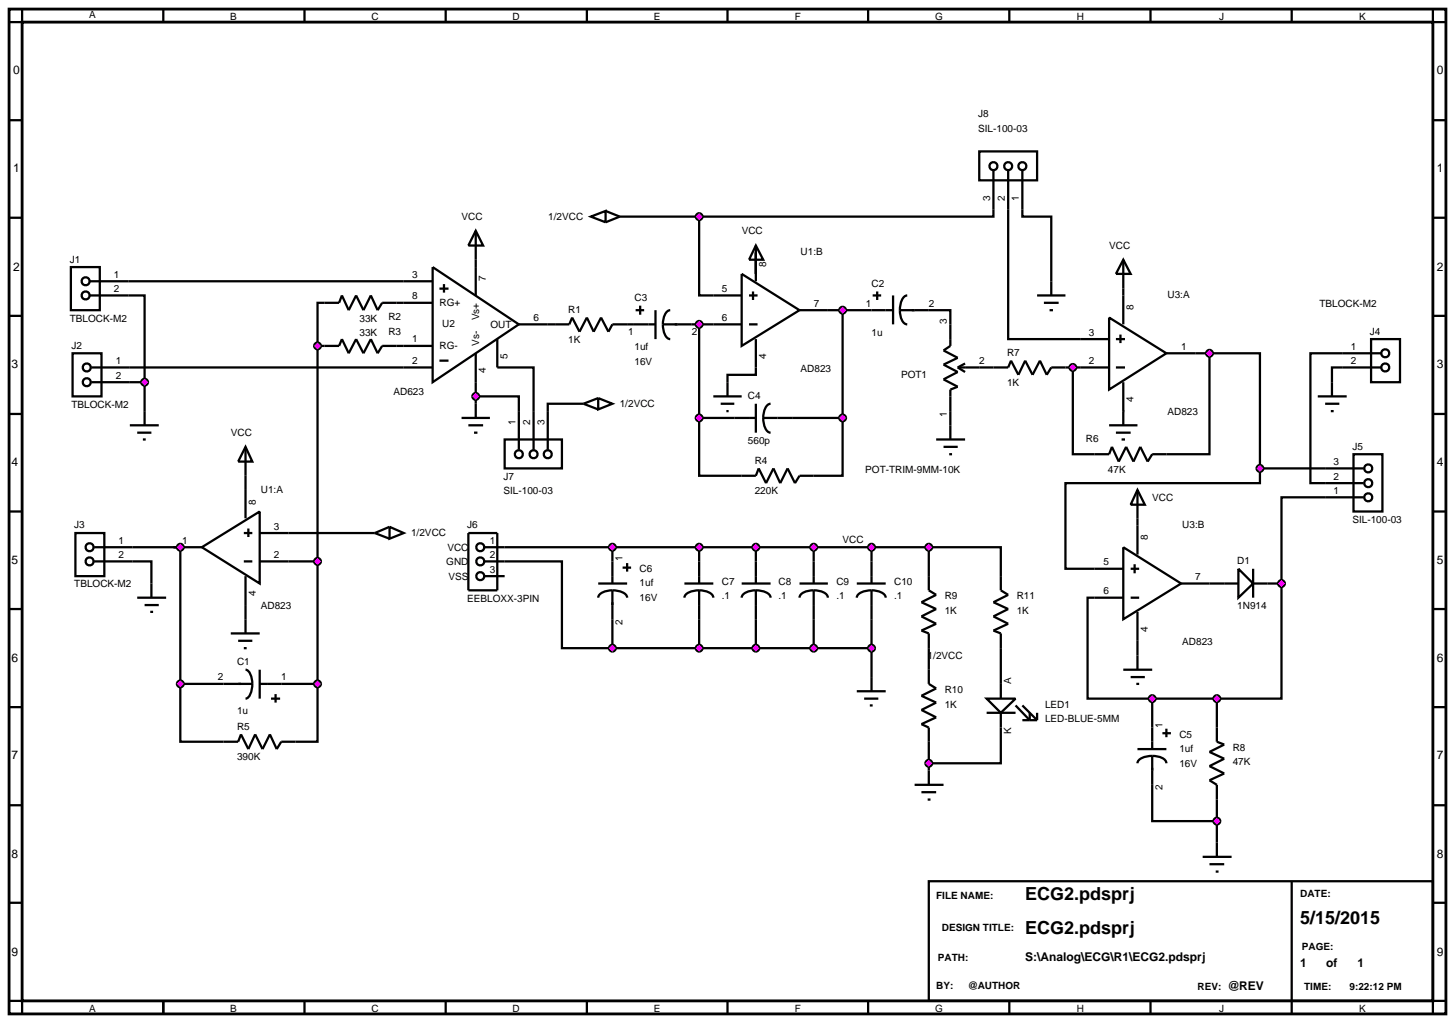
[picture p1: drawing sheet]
<svg xmlns="http://www.w3.org/2000/svg" width="257mm" height="180mm" viewBox="0 0 257 180" stroke-linecap="round" stroke-linejoin="round" font-family="sans-serif">
<path d="M1.6 1.6h253.4v177.2h-253.4zM3.9 3.9h248.8v172.6h-248.8z" fill="none" stroke="#000" stroke-width=".5"/>
<g fill="none" stroke="#000" stroke-width=".4">
<path d="M3.9 1.6v2.3h-2.3M28.8 1.6v2.3M53.7 1.6v2.3M78.6 1.6v2.3M103.5 1.6v2.3M128.3 1.6v2.3M153.1 1.6v2.3M178 1.6v2.3M202.9 1.6v2.3M227.8 1.6v2.3M252.7 1.6v2.3h2.3M1.6 21.2h2.3"/>
<path d="M1.6 38.4h2.3M109.3 38.2h14M123.3 38.2v13.9h2.5M175.2 36.9v1.3h-51.9M177.8 36.9v22.9h12.7M180.3 36.9v1.3h5.1v11.4M252.7 21.2h2.3M252.7 38.4h2.3M1.6 55.7h2.3M12.5 47.1h5.1v7.6h-5.1zM15.8 52.1h9.7v15.3M15.8 49.6h55.4"/>
<path d="M71.2 53.4h-3.8l-.8 1.3-1.2-2.6-1.3 2.6-1.3-2.6-1.3 2.6-1.2-2.6-.5 1.3h-3.8v7.6M83.9 45.8v1.3M96.6 57.2h1.3M110.6 57.2h1.2M122 57.2h3.8M123.3 57.2v16.5M133.3 44.5v3.8M146 54.7h7.7M148.6 54.7v19M163.8 54.7h3.8v2.5M198.1 50.9v1.2M252.7 55.7h2.3"/>
<path d="M1.6 73h2.3M12.8 62.3h5.1v7.6h-5.1zM16.1 67.4h9.4M16.1 64.8h55.1M22.9 75h5.1M24.2 76.3h2.5M25.2 77.5h.5M25.5 67.4v7.6M56 61h3.8l.5-1.2 1.2 2.5 1.3-2.5 1.3 2.5 1.3-2.5 1.2 2.5 .8-1.3h3.8M56 61v59.6M83.9 69.9h7.6v2.6M83.9 67.4v3.8"/>
<path d="M87.7 64.8h6.4v7.7M102.9 71.2h-6.3v1.3M123.3 73.7v10.2h7.5M123.3 73.7h6.2M133.3 64.8v1.3h-5v1.3M139.7 73.7h8.9M148.6 73.7v10.2h-5.1M167.6 72.5v2.5M172.7 64.8h2.5M187.9 64.8h2.6M189.2 64.8v15.3h3.8M210.8 62.3h2.5"/>
<path d="M213.3 62.3v17.8h-7.6M213.3 62.3h8.9v20.3M236.7 64.8h-1.8v2.6M236.7 62.3h-5.6v22.9h2.6M252.7 73h2.3M1.6 90.2h2.3M23.4 99h3.3v3.9M23.4 96.5h12.2M31.8 96.5v24.1M35.6 96.5l10.2-6.3v12.7zM43 94h1.5M43 99h1.5"/>
<path d="M43.3 83.9v7.5M43.8 93.2v1.5M45.8 94h20.3M45.8 99h10.2M89 99h10.1v15.3h8.9M89 96.5h74.8M108 96.5v2.5M123.3 96.5v2.5M133.3 96.5v2.5M143.5 96.5v2.5M153.7 96.5v2.5M163.8 96.5h12.7v5.1"/>
<path d="M163.8 96.5v5.1M200.6 91.4v1.3M222.2 82.6v2.6h-34.3v15.1h5.1M222.2 82.6h11.5M233.7 87.7h-7.7v15.2M252.7 90.2h2.3M1.6 107.4h2.3M43.3 101.6v7.6M108 109.2v5.1M108 114.3h45.7M123.3 109.2v5.1M133.3 109.2v5.1"/>
<path d="M143.5 109.2v5.1M153.7 109.2v10.2M163.8 114.3v3.8M176.5 114.3v6.3M193 105.4h-1.2v17.8h11.4M200.6 113v2.6M213.3 102.9h2.6M223.5 102.9h2.5M226 102.9v20.3h-11.4M252.7 107.4h2.3M1.6 124.7h2.3M31.8 120.6v10.2h7.6"/>
<path d="M31.8 120.6h7.6M49.6 120.6h6.4M56 120.6v10.2h-3.9M163.8 130.8v5.1M176.5 128.3v6.3h-12.7M203.2 138.4v6.4h11.4M203.2 123.2v5.1M203.2 123.2h11.4M214.6 123.2v5.1M252.7 124.7h2.3M1.6 142h2.3M1.6 159.2h2.3"/>
<path d="M163.8 155.4h88.9v21.1h-88.9zM214.6 141v7.6M227.8 155.4v23.4M252.7 142h2.3M252.7 159.2h2.3M1.6 176.5h2.3v2.3M28.8 176.5v2.3M53.7 176.5v2.3M78.6 176.5v2.3M103.5 176.5v2.3M128.3 176.5v2.3M153.1 176.5v2.3"/>
<path d="M178 176.5v2.3M202.9 176.5v2.3M255 176.5h-2.3v2.3"/>
<circle cx="15.1" cy="49.6" r=".7"/>
<circle cx="15.1" cy="52.1" r=".7"/>
<circle cx="15.3" cy="67.4" r=".7"/>
<circle cx="15.3" cy="64.8" r=".7"/>
</g>
<path d="M25.1 67l.4-.2-.6 .6zM25.5 66.8a.65 .65 0 0 1 .6 .6zM25.5 68l.6-.6a.65 .65 0 0 1-.6 .6zM24.9 67.4l.6 .6a.65 .65 0 0 1-.6-.6z" fill="#f0f" stroke="#000" stroke-width=".4"/>
<path d="M25.5 66.8l.6 .6-.6 .6-.6-.6z" fill="#f0f"/>
<path d="M43.3 118.1a1.5 1.5 0 0 1 1 1.3l.2 1.2M45.8 118.1v5.1M39.4 120.6h5.1M39.4 130.8h2.6l.5-1.3 1.3 2.6 1.2-2.6 1.3 2.6 1.3-2.6 1.2 2.6 .8-1.3h2.5M44.5 120.6a3.4 3.4 0 0 1-.9 2.5l-.3 .1M45.8 120.6h3.8M47.8 123.2h1.6M48.6 122.4v1.5" fill="none" stroke="#000" stroke-width=".4"/>
<g fill="#f0f" stroke="#000" stroke-width=".4">
<path d="M55.6 120.2l.4-.2-.6 .6zM56 120a.65 .65 0 0 1 .6 .6zM56.6 120.6a.65 .65 0 0 1-.6 .6zM55.4 120.6l.6 .6a.65 .65 0 0 1-.6-.6z"/>
<path d="M31.4 120.2l.4-.2-.6 .6zM31.8 120a.65 .65 0 0 1 .6 .6zM31.8 121.2l.6-.6a.65 .65 0 0 1-.6 .6zM31.2 120.6l.6 .6a.65 .65 0 0 1-.6-.6z"/>
</g>
<g fill="#f0f">
<path d="M55.4 120.6l.6-.6 .6 .6-.6 .6z"/>
<path d="M31.8 120l.6 .6-.6 .6-.6-.6z"/>
</g>
<g fill="none" stroke="#000" stroke-width=".4">
<path d="M71.2 49.6h5.1M71.2 53.4h5.1M76.3 47.1l15.2 10.1-15.2 10.2zM77.5 50.9h1.6M78.3 50.1v1.5M83.9 47.1v5M87.7 59.8v5M91.5 57.2h5.1M71.2 64.8h5.1M71.2 61h5.1M77.5 63.6h1.6M83.9 62.3v5.1"/>
<path d="M13.3 94h5.1v7.6h-5.1zM16.6 96.5h6.8M16.6 99h6.8"/>
<circle cx="15.8" cy="99" r=".7"/>
<circle cx="15.8" cy="96.5" r=".7"/>
</g>
<path d="M31.4 96.1l.4-.2-.6 .6zM31.8 95.9a.65 .65 0 0 1 .6 .6zM31.8 97.1l.6-.6a.65 .65 0 0 1-.6 .6zM31.2 96.5l.6 .6a.65 .65 0 0 1-.6-.6z" fill="#f0f" stroke="#000" stroke-width=".4"/>
<path d="M31.8 95.9l.6 .6-.6 .6-.6-.6z" fill="#f0f"/>
<g fill="none" stroke="#000" stroke-width=".4">
<path d="M97.9 57.2h2.5l.5-1.2 1.3 2.5 1.3-2.5 1.2 2.5 1.3-2.5 1.3 2.5 .7-1.3h2.6M111.8 57.2h3.8M112.1 54.7h1.5M112.9 53.9v1.6M115.6 54.7v5.1M116.9 57.2a3.2 3.2 0 0 0 .9 2.5l.4 .1M116.9 57.2h5.1M118.2 54.7a1.5 1.5 0 0 0-1.1 1.3l-.2 1.2M125.8 57.2h5M125.8 52.1h5M130.8 48.3l10.2 6.4-10.2 6.3zM132.1 57.2h1.5"/>
<path d="M132.1 52.1h1.5M132.8 51.4v1.5M133.3 44.5v5.1M133.3 59.8v5M141 54.7h5M129.5 73.7h3.8M133.3 71.2v5.1M134.6 73.7a3.2 3.2 0 0 0 .9 2.5l.4 .1M134.6 73.7h5.1M135.9 71.2a1.5 1.5 0 0 0-1.1 1.3l-.2 1.2M130.8 83.9h2.5l.5-1.3 1.3 2.6 1.3-2.6 1.2 2.6 1.3-2.6 1.3 2.6 .8-1.3h2.5M24.2 105.4h5.1"/>
<path d="M25.5 106.7h2.5M26.5 107.9h.5M26.7 102.9v2.5"/>
</g>
<g fill="#f0f" stroke="#000" stroke-width=".4">
<path d="M122.9 73.3l.4-.2-.6 .6zM123.3 73.1a.65 .65 0 0 1 .6 .6zM123.3 74.3l.6-.6a.65 .65 0 0 1-.6 .6zM122.7 73.7l.6 .6a.65 .65 0 0 1-.6-.6z"/>
<path d="M122.9 56.8l.4-.2-.6 .6zM123.3 56.6a.65 .65 0 0 1 .6 .6zM123.3 57.8l.6-.6a.65 .65 0 0 1-.6 .6zM122.7 57.2l.6 .6a.64 .64 0 0 1-.6-.6z"/>
<path d="M148.2 73.3l.4-.2-.6 .6zM148.6 73.1a.64 .64 0 0 1 .6 .6zM149.2 73.7a.65 .65 0 0 1-.6 .6zM148 73.7l.6 .6a.64 .64 0 0 1-.6-.6z"/>
</g>
<g fill="#f0f">
<path d="M122.7 73.7l.6-.6 .6 .6-.6 .6z"/>
<path d="M122.7 57.2l.6-.6 .6 .6-.6 .6z"/>
<path d="M148.6 73.1l.6 .6-.6 .6-.6-.6z"/>
</g>
<path d="M153.7 54.7h3.8M153.9 52.1h1.5M154.7 51.4v1.5M157.5 52.1v5.1M158.7 54.7a2.98 2.98 0 0 0 .9 2.4l.4 .1M158.7 54.7h5.1M160 52.1a1.5 1.5 0 0 0-1.1 1.3l-.2 1.3M167.6 57.2v3.8l-1.2 .8 2.5 1.3-2.5 1.2 2.5 1.3-2.5 1.3 2.5 1.3-1.3 .5v3.8M168.9 64.8l1.3 .8M168.9 64.8h3.8M170.2 64.1l-1.3 .7" fill="none" stroke="#000" stroke-width=".4"/>
<path d="M148.2 54.3l.4-.2-.6 .6zM148.6 54.1a.65 .65 0 0 1 .6 .6zM149.2 54.7a.65 .65 0 0 1-.6 .6zM148 54.7l.6 .6a.65 .65 0 0 1-.6-.6z" fill="#f0f" stroke="#000" stroke-width=".4"/>
<path d="M148.6 54.1l.6 .6-.6 .6-.6-.6z" fill="#f0f"/>
<path d="M190.5 59.8h5.1M195.6 56l10.1 6.3-10.1 6.4zM196.8 59.8h1.6M197.6 59v1.5M198.1 52.1v5.1M175.2 64.8h2.6l.5-1.2 1.3 2.5 1.2-2.5 1.3 2.5 1.3-2.5 1.2 2.5 .8-1.3h2.5M190.5 64.8h5.1M196.8 64.8h1.6M198.1 67.4v5.1M205.7 62.3h5.1M193 80.1h2.6l.5-1.3 1.2 2.6 1.3-2.6 1.3 2.6 1.2-2.6 1.3 2.6 .8-1.3h2.5" fill="none" stroke="#000" stroke-width=".4"/>
<path d="M188.8 64.4l.4-.2-.6 .6zM189.2 64.2a.65 .65 0 0 1 .6 .6zM189.8 64.8a.65 .65 0 0 1-.6 .6zM188.6 64.8l.6 .6a.65 .65 0 0 1-.6-.6z" fill="#f0f" stroke="#000" stroke-width=".4"/>
<path d="M188.6 64.8l.6-.6 .6 .6-.6 .6z" fill="#f0f"/>
<g fill="none" stroke="#000" stroke-width=".4">
<path d="M104.2 38.2l2.6-1v2zM106.8 37.2l2.5 1-2.5 1M182.9 52.1h5M184.1 53.4h2.6M185.1 54.7h.6M185.4 49.6v2.5M241.8 59.8h5.1v7.6h-5.1zM165.1 77.5h5.1M166.4 78.8h2.5M167.6 75v2.5M236.7 62.3h6.9M236.7 64.8h6.9"/>
<path d="M167.4 80.1h.5M198.1 96.5l10.2 6.4-10.2 6.3zM200.1 99.5v1.6M200.6 92.7v5.1M193 105.4h5.1M193 100.3h5.1M199.4 105.4h1.5M199.4 100.3h1.5M200.6 107.9v5.1M208.3 102.9h5"/>
<circle cx="244.3" cy="64.8" r=".7"/>
<circle cx="244.3" cy="62.3" r=".7"/>
</g>
<path d="M212.9 61.9l.4-.2-.6 .6zM213.3 61.7a.65 .65 0 0 1 .6 .6zM213.9 62.3a.65 .65 0 0 1-.6 .6zM212.7 62.3l.6 .6a.65 .65 0 0 1-.6-.6z" fill="#f0f" stroke="#000" stroke-width=".4"/>
<path d="M212.7 62.3l.6-.6 .6 .6-.6 .6z" fill="#f0f"/>
<g fill="none" stroke="#000" stroke-width=".4">
<path d="M232.4 69.9h5.1M233.7 71.2h2.5M234.7 72.5h.5M234.9 67.4v2.5M215.9 102.9h2.5M218.4 100.3l2.6 2.6-2.6 2.5zM221 100.3v5.1M221 102.9h2.5M200.6 132.1h5.1M203.2 133.3a2.98 2.98 0 0 1 2.4 .9l.1 .4M203.2 133.3a3.2 3.2 0 0 0-2.5 .9l-.1 .4M203.2 128.3v3.8"/>
<path d="M203.2 133.3v5.1M205 129.3h1.5M205.7 128.5v1.5M214.6 128.3v2.5l1.3 .5-2.6 1.3 2.6 1.2-2.6 1.3 2.6 1.3-2.6 1.2 1.3 .8v2.6M212.1 151.1h5.1M213.3 152.4h2.6M214.4 153.7h.5M214.6 148.6v2.5"/>
</g>
<g fill="#f0f" stroke="#000" stroke-width=".4">
<path d="M202.8 122.8l.4-.2-.6 .6zM203.2 122.6a.65 .65 0 0 1 .6 .6zM203.8 123.2a.65 .65 0 0 1-.6 .6zM202.6 123.2l.6 .6a.65 .65 0 0 1-.6-.6z"/>
<path d="M214.2 122.8l.4-.2-.6 .6zM214.6 122.6a.65 .65 0 0 1 .6 .6zM215.2 123.2a.65 .65 0 0 1-.6 .6zM214 123.2l.6 .6a.65 .65 0 0 1-.6-.6z"/>
<path d="M214.2 144.4l.4-.2-.6 .6zM214.6 144.2a.65 .65 0 0 1 .6 .6zM214.6 145.4l.6-.6a.65 .65 0 0 1-.6 .6zM214 144.8l.6 .6a.65 .65 0 0 1-.6-.6z"/>
</g>
<g fill="#f0f">
<path d="M203.2 122.6l.6 .6-.6 .6-.6-.6z"/>
<path d="M214.6 122.6l.6 .6-.6 .6-.6-.6z"/>
<path d="M214.6 144.2l.6 .6-.6 .6-.6-.6z"/>
</g>
<g fill="none" stroke="#000" stroke-width=".4">
<path d="M82.6 94h5.1v10.1h-5.1zM85.4 96.5h3.6M85.4 99h3.6M108 99v3.9M110.6 99.3v1.5M123.3 99v3.9M133.3 99v3.9M143.5 99v3.9M153.7 99v3.9M85.4 101.6h3.6M105.5 102.9h5.1M108 104.1a3.2 3.2 0 0 1 2.5 .9l.1 .4"/>
<path d="M108 104.1a3.1 3.1 0 0 0-2.4 .9l-.1 .4M108 104.1v5.1M109.8 100.1h1.5M120.7 102.9h5.1M123.3 104.1a3.1 3.1 0 0 1 2.4 .9l.1 .4M123.3 104.1a3.2 3.2 0 0 0-2.5 .9l-.1 .4M123.3 104.1v5.1M130.8 102.9h5.1M133.3 104.1a3.2 3.2 0 0 1 2.5 .9l.1 .4M133.3 104.1a3.1 3.1 0 0 0-2.4 .9l-.1 .4M133.3 104.1v5.1M141 102.9h5"/>
<path d="M143.5 104.1a2.98 2.98 0 0 1 2.4 .9l.1 .4M143.5 104.1a2.98 2.98 0 0 0-2.4 .9l-.1 .4M143.5 104.1v5.1M151.1 102.9h5.1M153.7 104.1a3.1 3.1 0 0 1 2.4 .9l.1 .4M153.7 104.1a3.2 3.2 0 0 0-2.5 .9l-.1 .4M153.7 104.1v5.1"/>
<circle cx="84.7" cy="96.5" r=".7"/>
<circle cx="84.7" cy="99" r=".7"/>
<circle cx="84.7" cy="101.6" r=".7"/>
</g>
<g fill="#f0f" stroke="#000" stroke-width=".4">
<path d="M107.6 96.1l.4-.2-.6 .6zM108 95.9a.65 .65 0 0 1 .6 .6zM108.6 96.5a.65 .65 0 0 1-.6 .6zM107.4 96.5l.6 .6a.65 .65 0 0 1-.6-.6z"/>
<path d="M143.1 96.1l.4-.2-.6 .6zM143.5 95.9a.65 .65 0 0 1 .6 .6zM144.1 96.5a.64 .64 0 0 1-.6 .6zM142.9 96.5l.6 .6a.65 .65 0 0 1-.6-.6z"/>
<path d="M132.9 96.1l.4-.2-.6 .6zM133.3 95.9a.65 .65 0 0 1 .6 .6zM133.9 96.5a.65 .65 0 0 1-.6 .6zM132.7 96.5l.6 .6a.65 .65 0 0 1-.6-.6z"/>
<path d="M122.9 96.1l.4-.2-.6 .6zM123.3 95.9a.65 .65 0 0 1 .6 .6zM123.3 97.1l.6-.6a.65 .65 0 0 1-.6 .6zM122.7 96.5l.6 .6a.65 .65 0 0 1-.6-.6z"/>
<path d="M143.1 113.9l.4-.2-.6 .6zM143.5 113.7a.65 .65 0 0 1 .6 .6zM144.1 114.3a.65 .65 0 0 1-.6 .6zM142.9 114.3l.6 .6a.65 .65 0 0 1-.6-.6z"/>
<path d="M132.9 113.9l.4-.2-.6 .6zM133.3 113.7a.65 .65 0 0 1 .6 .6zM133.3 114.9l.6-.6a.65 .65 0 0 1-.6 .6zM132.7 114.3l.6 .6a.65 .65 0 0 1-.6-.6z"/>
<path d="M122.9 113.9l.4-.2-.6 .6zM123.3 113.7a.65 .65 0 0 1 .6 .6zM123.3 114.9l.6-.6a.65 .65 0 0 1-.6 .6zM122.7 114.3l.6 .6a.65 .65 0 0 1-.6-.6z"/>
<path d="M107.6 113.9l.4-.2-.6 .6zM108 113.7a.65 .65 0 0 1 .6 .6zM108.6 114.3a.65 .65 0 0 1-.6 .6zM107.4 114.3l.6 .6a.65 .65 0 0 1-.6-.6z"/>
</g>
<g fill="#f0f">
<path d="M108 95.9l.6 .6-.6 .6-.6-.6z"/>
<path d="M143.5 95.9l.6 .6-.6 .6-.6-.6z"/>
<path d="M133.3 95.9l.6 .6-.6 .6-.6-.6z"/>
<path d="M123.3 95.9l.6 .6-.6 .6-.6-.6z"/>
<path d="M143.5 113.7l.6 .6-.6 .6-.6-.6z"/>
<path d="M133.3 113.7l.6 .6-.6 .6-.6-.6z"/>
<path d="M123.3 113.7l.6 .6-.6 .6-.6-.6z"/>
<path d="M108 113.7l.6 .6-.6 .6-.6-.6z"/>
</g>
<path d="M153.7 119.4v2.5M151.1 121.9h5.1M152.4 123.2h2.5M153.4 124.4h.5" fill="none" stroke="#000" stroke-width=".4"/>
<path d="M153.3 113.9l.4-.2-.6 .6zM153.7 113.7a.65 .65 0 0 1 .6 .6zM154.3 114.3a.65 .65 0 0 1-.6 .6zM153.1 114.3l.6 .6a.65 .65 0 0 1-.6-.6z" fill="#f0f" stroke="#000" stroke-width=".4"/>
<path d="M153.7 113.7l.6 .6-.6 .6-.6-.6z" fill="#f0f"/>
<path d="M163.8 101.6v2.5l1.3 .8-2.6 1.3 2.6 1.2-2.6 1.3 2.6 1.3-2.6 1.2 1.3 .5v2.6M163.8 118.1v2.5l1.3 .8-2.6 1.3 2.6 1.2-2.6 1.3 2.6 1.3-2.6 1.2 1.3 .6v2.5M161.3 138.4h5.1M162.5 139.7h2.6M163.8 135.9v2.5M163.6 141h.5" fill="none" stroke="#000" stroke-width=".4"/>
<path d="M153.3 96.1l.4-.2-.6 .6zM153.7 95.9a.65 .65 0 0 1 .6 .6zM154.3 96.5a.65 .65 0 0 1-.6 .6zM153.1 96.5l.6 .6a.65 .65 0 0 1-.6-.6z" fill="#f0f" stroke="#000" stroke-width=".4"/>
<path d="M153.7 95.9l.6 .6-.6 .6-.6-.6z" fill="#f0f"/>
<path d="M174 123.2h5.1l-2.6 2.5zM174 125.7h5.1M176.5 120.6v2.6M176.5 125.7v2.6M179.1 124.4l2.5 2.6v-1.3M180.3 124.4l2.6 2.6M180.3 127h2.6M182.9 125.7v1.3" fill="none" stroke="#000" stroke-width=".4"/>
<path d="M163.4 134.2l.4-.2-.6 .6zM163.8 134a.65 .65 0 0 1 .6 .6zM164.4 134.6a.65 .65 0 0 1-.6 .6zM163.2 134.6l.6 .6a.65 .65 0 0 1-.6-.6z" fill="#f0f" stroke="#000" stroke-width=".4"/>
<path d="M163.8 134l.6 .6-.6 .6-.6-.6z" fill="#f0f"/>
<path d="M176.5 101.6v2.5l1.3 .8-2.6 1.3 2.6 1.2-2.6 1.3 2.6 1.3-2.6 1.2 1.3 .5v2.6" fill="none" stroke="#000" stroke-width=".4"/>
<path d="M163.4 96.1l.4-.2-.6 .6zM163.8 95.9a.65 .65 0 0 1 .6 .6zM164.4 96.5a.65 .65 0 0 1-.6 .6zM163.2 96.5l.6 .6a.65 .65 0 0 1-.6-.6z" fill="#f0f" stroke="#000" stroke-width=".4"/>
<path d="M163.8 95.9l.6 .6-.6 .6-.6-.6z" fill="#f0f"/>
<g fill="none" stroke="#000" stroke-width=".4">
<path d="M83.9 40.7l1.3 2.6h-2.6zM83.9 40.7v5.1M133.3 43.3l1.3 2.5h-2.5zM133.3 43.3v5M198.1 45.8l1.3 2.5h-2.6zM198.1 45.8v5.1M43.3 78.8l1.2 2.6h-2.5zM43.3 78.8v5.1M81.4 73.7h5M82.6 75h2.6M83.6 76.3h.6M83.9 71.2v2.5"/>
<path d="M125.8 69.9h5M127.1 71.2h2.4M128.1 72.5h.4M128.3 67.4v2.5M195.6 75h5M196.8 76.3h2.6M197.8 77.5h.6M198.1 72.5v2.5M68.7 92.9l2.5 1.1-2.5 1zM68.7 92.9l-2.6 1.1 2.6 1M200.6 86.4l1.3 2.6h-2.5zM200.6 86.4v5"/>
<path d="M40.7 111.7h5.1M42 113h2.5M43 114.3h.5M43.3 109.2v2.5M198.1 118.1h5.1M199.4 119.4h2.5M200.6 115.6v2.5M200.4 120.6h.5"/>
</g>
<g fill="#f0f" stroke="#000" stroke-width=".4">
<path d="M55.6 60.6l.4-.2-.6 .6zM56 60.4a.64 .64 0 0 1 .6 .6zM56.6 61a.65 .65 0 0 1-.6 .6zM55.4 61l.6 .6a.65 .65 0 0 1-.6-.6z"/>
<path d="M55.6 98.6l.4-.2-.6 .6zM56 98.4a.65 .65 0 0 1 .6 .6zM56.6 99a.65 .65 0 0 1-.6 .6zM55.4 99l.6 .6a.65 .65 0 0 1-.6-.6z"/>
</g>
<g fill="#f0f">
<path d="M55.4 61l.6-.6 .6 .6-.6 .6z"/>
<path d="M55.4 99l.6-.6 .6 .6-.6 .6z"/>
</g>
<g fill="none" stroke="#000" stroke-width=".4">
<path d="M172.7 26.7h10.2v5.1h-10.2zM175.2 30.1v6.8M177.8 30.1v6.8M180.3 30.1v6.8"/>
<circle cx="175.2" cy="29.3" r=".7"/>
<circle cx="177.8" cy="29.3" r=".7"/>
<circle cx="180.3" cy="29.3" r=".7"/>
</g>
<path d="M122.9 37.8l.4-.2-.6 .6zM123.3 37.6a.65 .65 0 0 1 .6 .6zM123.9 38.2a.65 .65 0 0 1-.6 .6zM122.7 38.2l.6 .6a.65 .65 0 0 1-.6-.6z" fill="#f0f" stroke="#000" stroke-width=".4"/>
<path d="M122.7 38.2l.6-.6 .6 .6-.6 .6z" fill="#f0f"/>
<g fill="none" stroke="#000" stroke-width=".4">
<path d="M89 77.5h10.1v5.1h-10.1zM91.5 72.5v6.8M94.1 72.5v6.8M96.6 72.5v6.8"/>
<circle cx="91.5" cy="80.1" r=".7"/>
<circle cx="94.1" cy="80.1" r=".7"/>
<circle cx="96.6" cy="80.1" r=".7"/>
</g>
<path d="M83.5 69.5l.4-.2-.6 .6zM83.9 69.3a.65 .65 0 0 1 .6 .6zM83.9 70.5l.6-.6a.65 .65 0 0 1-.6 .6zM83.3 69.9l.6 .6a.64 .64 0 0 1-.6-.6z" fill="#f0f" stroke="#000" stroke-width=".4"/>
<path d="M83.3 69.9l.6-.6 .6 .6-.6 .6z" fill="#f0f"/>
<g fill="none" stroke="#000" stroke-width=".4">
<path d="M105.5 70.2l2.5 1-2.5 1zM105.5 70.2l-2.6 1 2.6 1M233.7 87.7h6.8M233.7 85.2h6.8M233.7 82.6h6.8M238.7 80.1h5.1v10.1h-5.1z"/>
<circle cx="241.3" cy="87.7" r=".7"/>
<circle cx="241.3" cy="85.2" r=".7"/>
<circle cx="241.3" cy="82.6" r=".7"/>
</g>
<g fill="#f0f" stroke="#000" stroke-width=".4">
<path d="M225.6 102.5l.4-.2-.6 .6zM226 102.3a.65 .65 0 0 1 .6 .6zM226.6 102.9a.65 .65 0 0 1-.6 .6zM225.4 102.9l.6 .6a.65 .65 0 0 1-.6-.6z"/>
<path d="M221.8 82.2l.4-.2-.6 .6zM222.2 82a.65 .65 0 0 1 .6 .6zM222.2 83.2l.6-.6a.64 .64 0 0 1-.6 .6zM221.6 82.6l.6 .6a.65 .65 0 0 1-.6-.6z"/>
</g>
<g fill="#f0f">
<path d="M226 102.3l.6 .6-.6 .6-.6-.6z"/>
<path d="M222.2 82l.6 .6-.6 .6-.6-.6z"/>
</g>
<g font-size="3.2">
<text x="180.8" y="158.8">ECG2.pdsprj</text>
<text x="180.8" y="164.7">ECG2.pdsprj</text>
<text x="229.3" y="162.9">5/15/2015</text>
</g>
<g font-size="2.1">
<text x="2.3" y="13.1">0</text>
<text x="253.4" y="13.1">0</text>
<text x="2.3" y="30.4">1</text>
<text x="253.4" y="30.4">1</text>
<text x="2.3" y="47.7">2</text>
<text x="253.4" y="47.7">2</text>
<text x="2" y="64.9">3</text>
<text x="253.4" y="64.9">3</text>
<text x="2" y="82.2">4</text>
<text x="253.4" y="82.2">4</text>
<text x="2" y="99.4">5</text>
<text x="253.4" y="99.4">5</text>
<text x="2" y="116.7">6</text>
<text x="253.4" y="116.7">6</text>
<text x="2" y="133.9">7</text>
<text x="253.4" y="133.9">7</text>
<text x="2" y="151.2">8</text>
<text x="253.4" y="151.2">8</text>
<text x="2" y="168.5">9</text>
<text x="180.8" y="169.5">S:\Analog\ECG\R1\ECG2.pdsprj</text>
<text x="229.3" y="170.5">1</text>
<text x="233.9" y="170.5">of</text>
<text x="239.4" y="170.5">1</text>
<text x="253.4" y="168.5">9</text>
<text x="216.5" y="174.6">@REV</text>
</g>
<g font-size="1.8">
<text x="15.7" y="3.2">A</text>
<text x="40.6" y="3.5">B</text>
<text x="65.5" y="3.5">C</text>
<text x="90.4" y="3.5">D</text>
<text x="115.3" y="3.5">E</text>
<text x="140.2" y="3.5">F</text>
<text x="164.9" y="3.5">G</text>
<text x="189.9" y="3.5">H</text>
<text x="215" y="3.5">J</text>
<text x="239.7" y="3.5">K</text>
<text x="172.5" y="20.7">J8</text>
<text x="172.5" y="23.3">SIL-100-03</text>
<text x="174.6" y="35.4" transform="rotate(-90 174.6 35.4)">3</text>
<text x="177.2" y="35.4" transform="rotate(-90 177.2 35.4)">2</text>
<text x="179.7" y="35.4" transform="rotate(-90 179.7 35.4)">1</text>
<text x="81.4" y="38.8">VCC</text>
<text x="96.7" y="38.8">1/2VCC</text>
<text x="130.8" y="41.3">VCC</text>
<text x="12.3" y="46.3">J1</text>
<text x="135.1" y="47.1" transform="rotate(-90 135.1 47.1)">8</text>
<text x="141.2" y="45">U1:B</text>
<text x="195.6" y="43.9">VCC</text>
<text x="20.1" y="49">1</text>
<text x="20.1" y="51.5">2</text>
<text x="72.7" y="49">3</text>
<text x="72.7" y="52.8">8</text>
<text x="77.5" y="54">RG+</text>
<text x="85.7" y="49.6" transform="rotate(-90 85.7 49.6)">7</text>
<text x="111.9" y="53.1">C3</text>
<text x="127.3" y="51.5">5</text>
<text x="153.7" y="50.6">C2</text>
<text x="205.9" y="52.6">U3:A</text>
<text x="12.3" y="56.7">TBLOCK-M2</text>
<text x="63.4" y="56.7">33K</text>
<text x="63.4" y="59.2">33K</text>
<text x="68.5" y="56.4">R2</text>
<text x="68.5" y="59">R3</text>
<text x="78" y="57.7">U2</text>
<text x="84.5" y="56.5" transform="rotate(-90 84.5 56.5)">Vs+</text>
<text x="86.5" y="57.8">OUT</text>
<text x="94.1" y="56.6">6</text>
<text x="100.2" y="55.2">R1</text>
<text x="110.8" y="59">1</text>
<text x="122" y="59">2</text>
<text x="127.3" y="56.6">6</text>
<text x="143.5" y="54.1">7</text>
<text x="152.7" y="54.1">1</text>
<text x="153.7" y="59.2">1u</text>
<text x="163.8" y="54.1">2</text>
<text x="167" y="57.2" transform="rotate(-90 167 57.2)">3</text>
<text x="192" y="59.2">3</text>
<text x="199.9" y="54.7" transform="rotate(-90 199.9 54.7)">8</text>
<text x="232.7" y="54.2">TBLOCK-M2</text>
<text x="241.6" y="59">J4</text>
<text x="12.6" y="61.5">J2</text>
<text x="20.4" y="64.2">1</text>
<text x="72.7" y="64.2">2</text>
<text x="72.7" y="60.4">1</text>
<text x="77.5" y="61.6">RG-</text>
<text x="84.5" y="61" transform="rotate(-90 84.5 61)">Vs-</text>
<text x="85.7" y="65.8" transform="rotate(-90 85.7 65.8)">4</text>
<text x="89.5" y="63.3" transform="rotate(-90 89.5 63.3)">5</text>
<text x="100.2" y="60.5">1K</text>
<text x="111.9" y="61.8">1uf</text>
<text x="111.9" y="64.3">16V</text>
<text x="135.1" y="63.3" transform="rotate(-90 135.1 63.3)">4</text>
<text x="141.2" y="65.6">AD823</text>
<text x="172.7" y="64.2">2</text>
<text x="177.6" y="62.8">R7</text>
<text x="192" y="64.2">2</text>
<text x="208.3" y="61.7">1</text>
<text x="238.2" y="61.7">1</text>
<text x="238.2" y="64.2">2</text>
<text x="12.6" y="71.9">TBLOCK-M2</text>
<text x="20.4" y="66.8">2</text>
<text x="69.4" y="69.6">AD623</text>
<text x="109.3" y="71.8">1/2VCC</text>
<text x="131.9" y="70.4">C4</text>
<text x="158.9" y="66.6">POT1</text>
<text x="177.6" y="68.1">1K</text>
<text x="199.9" y="70.9" transform="rotate(-90 199.9 70.9)">4</text>
<text x="40.7" y="76.9">VCC</text>
<text x="90.9" y="75" transform="rotate(-90 90.9 75)">1</text>
<text x="93.5" y="75" transform="rotate(-90 93.5 75)">2</text>
<text x="96" y="75" transform="rotate(-90 96 75)">3</text>
<text x="167" y="73.5" transform="rotate(-90 167 73.5)">1</text>
<text x="191.5" y="78">R6</text>
<text x="205.9" y="73.2">AD823</text>
<text x="131.9" y="78.3">560p</text>
<text x="133.1" y="81.8">R4</text>
<text x="152.6" y="83.4">POT-TRIM-9MM-10K</text>
<text x="195.4" y="83.4">47K</text>
<text x="235.2" y="82">3</text>
<text x="238.5" y="79.3">J5</text>
<text x="45.1" y="89" transform="rotate(-90 45.1 89)">8</text>
<text x="46" y="86.9">U1:A</text>
<text x="88.8" y="84.6">J7</text>
<text x="88.8" y="87.2">SIL-100-03</text>
<text x="133.1" y="87.2">220K</text>
<text x="203.2" y="88.3">VCC</text>
<text x="235.2" y="87.1">1</text>
<text x="235.2" y="84.6">2</text>
<text x="13.1" y="93.2">J3</text>
<text x="20.9" y="95.9">1</text>
<text x="32.1" y="95.9">1</text>
<text x="48.3" y="93.4">3</text>
<text x="72.5" y="94.6">1/2VCC</text>
<text x="82.4" y="93.2">J6</text>
<text x="86.4" y="95.9">1</text>
<text x="148.6" y="95.7">VCC</text>
<text x="202.4" y="95.2" transform="rotate(-90 202.4 95.2)">8</text>
<text x="208.5" y="93.2">U3:B</text>
<text x="238.5" y="92.2">SIL-100-03</text>
<text x="20.9" y="98.4">2</text>
<text x="48.3" y="98.4">2</text>
<text x="78.7" y="99.6">GND</text>
<text x="78.9" y="97.1">VCC</text>
<text x="86.4" y="98.4">2</text>
<text x="86.4" y="101">3</text>
<text x="109.8" y="99" transform="rotate(-90 109.8 99)">1</text>
<text x="112.8" y="100.9">C6</text>
<text x="194.6" y="99.7">5</text>
<text x="218.2" y="99.5">D1</text>
<text x="13.1" y="103.6">TBLOCK-M2</text>
<text x="45.1" y="105.1" transform="rotate(-90 45.1 105.1)">4</text>
<text x="46" y="107.4">AD823</text>
<text x="79.1" y="102.2">VSS</text>
<text x="82.4" y="106.1">EEBLOXX-3PIN</text>
<text x="112.8" y="103.4">1uf</text>
<text x="112.8" y="106">16V</text>
<text x="127.3" y="103.2">C7</text>
<text x="127.3" y="105.7">.1</text>
<text x="137.3" y="103.2">C8</text>
<text x="137.3" y="105.7">.1</text>
<text x="147.5" y="103.2">C9</text>
<text x="147.5" y="105.7">.1</text>
<text x="157.7" y="103.2">C10</text>
<text x="157.7" y="105.7">.1</text>
<text x="166.6" y="105.7">R9</text>
<text x="179.3" y="105.7">R11</text>
<text x="194.6" y="104.8">6</text>
<text x="210.8" y="102.3">7</text>
<text x="218.2" y="107.4">1N914</text>
<text x="109.8" y="110.2" transform="rotate(-90 109.8 110.2)">2</text>
<text x="166.6" y="108.3">1K</text>
<text x="179.3" y="108.3">1K</text>
<text x="202.4" y="111.5" transform="rotate(-90 202.4 111.5)">4</text>
<text x="208.5" y="113.7">AD823</text>
<text x="38.4" y="120">2</text>
<text x="41.8" y="117.3">C1</text>
<text x="49.6" y="120">1</text>
<text x="163.6" y="116.2">1/2VCC</text>
<text x="41.8" y="125.9">1u</text>
<text x="166.6" y="122.2">R10</text>
<text x="166.6" y="124.8">1K</text>
<text x="178.3" y="120.6" transform="rotate(-90 178.3 120.6)">A</text>
<text x="184.3" y="124.8">LED1</text>
<text x="41.8" y="128.7">R5</text>
<text x="178.3" y="129.5" transform="rotate(-90 178.3 129.5)">K</text>
<text x="184.3" y="127.3">LED-BLUE-5MM</text>
<text x="205" y="128.3" transform="rotate(-90 205 128.3)">1</text>
<text x="208" y="130.1">C5</text>
<text x="41.8" y="134.1">390K</text>
<text x="208" y="132.6">1uf</text>
<text x="208" y="135.2">16V</text>
<text x="217.4" y="132.4">R8</text>
<text x="217.4" y="134.9">47K</text>
<text x="205" y="139.4" transform="rotate(-90 205 139.4)">2</text>
<text x="165.1" y="158.6">FILE NAME:</text>
<text x="229.3" y="158.1">DATE:</text>
<text x="166.1" y="164.2">DESIGN TITLE:</text>
<text x="229.6" y="167.5">PAGE:</text>
<text x="165.4" y="169.5">PATH:</text>
<text x="15.7" y="178.4">A</text>
<text x="40.6" y="178.4">B</text>
<text x="65.5" y="178.4">C</text>
<text x="90.4" y="178.4">D</text>
<text x="115.3" y="178.4">E</text>
<text x="140.2" y="178.4">F</text>
<text x="164.9" y="178.4">G</text>
<text x="165.1" y="174.4">BY:</text>
<text x="170.7" y="174.4">@AUTHOR</text>
<text x="189.9" y="178.4">H</text>
<text x="211.2" y="174.6">REV:</text>
<text x="215" y="178.4">J</text>
<text x="230" y="174.6">TIME:</text>
<text x="238" y="174.6">9:22:12 PM</text>
<text x="239.7" y="178.4">K</text>
</g>
</svg>
